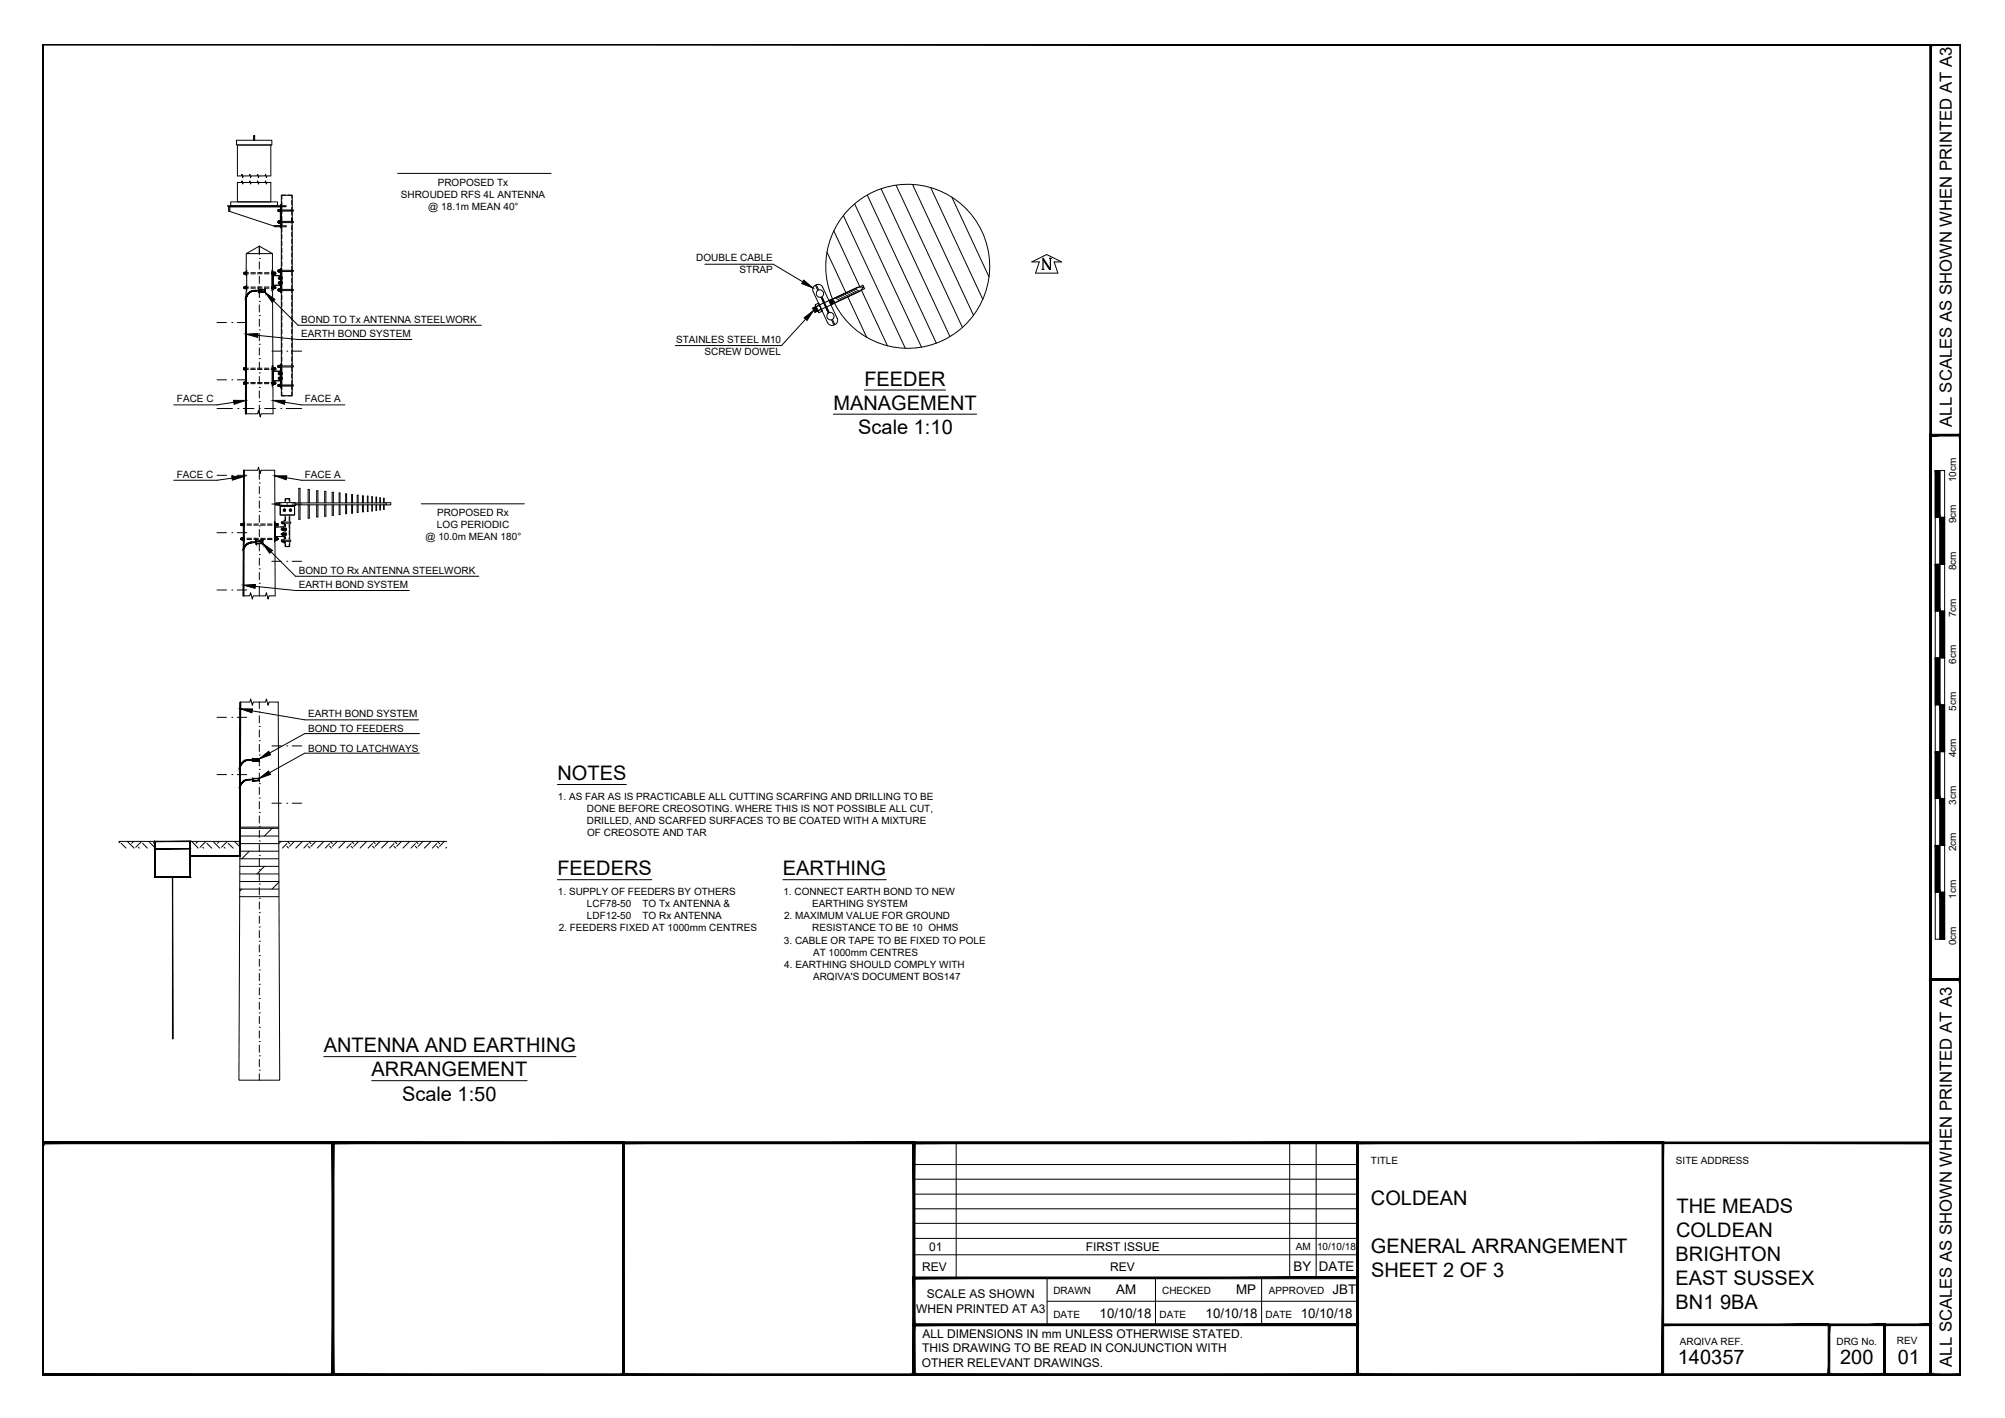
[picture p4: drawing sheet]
<svg xmlns="http://www.w3.org/2000/svg" width="420mm" height="297mm" viewBox="0 0 420 297" stroke-linecap="round" stroke-linejoin="round" font-family="sans-serif">
<g fill="none" stroke="#000" stroke-width=".21">
<path d="M49.6 29.4h7.4v1h-7.4zM49.7 38.2h.9l.1-.3 .2 .7 .1-.4h1.2l.2-.3 .1 .7 .1-.4h1.3l.1-.3 .2 .7 .1-.4h1.2l.2-.3 .1 .7 .1-.4h.9v4.1h-7.1zM49.7 30.4h7.1v6.5h-.9l-.1 .3-.1-.7-.2 .4h-1.2l-.1 .3-.2-.7-.1 .4h-1.3l-.1 .3-.1-.7-.2 .4h-1.2l-.1 .3-.2-.7-.1 .4h-.9zM53.2 28.5l.2-.1v1h-.3v-.9M83.3 36.3h32.2M184.6 39.6l14.5 30.9M187.8 38.8l13.9 29.8M191.2 38.7l12.8 27.4M195 39.3l11 23.4M47.8 43.1h11v.2h-11zM47.9 43.3h.3v1h-.3zM48.2 44.3l9.1 3h1.5"/>
<path d="M48.4 42.3h9.8v.8h-9.8zM51.1 57.1l.1 .3zM51.1 57.4h1M51.2 57.4v-.4h.4v.4M51.2 57.4v.1M51.2 57.2h.4M51.2 57v.1M51.2 57.1v.3M51.4 57.1h.1M51.4 57.1v.3l-.2 .1M51.4 57.4h.2M51.4 57.1v.3"/>
<path d="M51.4 57.3v.1M51.4 57.1v.3zM51.4 57v.1M51.6 59.8h.1v.9h-.1zM51.6 56.7h.1v1h-.1zM51.6 57.1v.3M51.6 57v.1M51.6 53.1l.1 7.9-.1 .1-.1 15.5h.1v4.4l-.1 .1v5.6h2.5l.2-.7 .3 1.4 .2-.7h2.5v-5.6l-.1-.1v-4.4h.1l-.1-15.5-.1-.1 .1-7.9M52.1 57.1h-1v.3M52.6 57.4h.9M52.6 57.1h.9M54 57.4h.9"/>
<path d="M54 57.1h.9M54.3 57.1h.1M54.3 54.1h.1M54.3 53.1v-1.5l2.8 1.5M54.3 54.9v1.5M54.3 57.9v1.5M55.4 57.4h1M55.4 57.1h1M56.9 57.1h.9v.3h-.9M57 57l.1 .5zM57.1 56.7h.2v4h-.2zM57.1 57.1h.2"/>
<path d="M57.1 53.1h-5.5l2.7-1.5v1.8M57.3 57.7h1.5v2.1h-1.5zM57.3 58.5v-.8h1.3v.8M57.3 57v.5zM57.3 59v.8h1.3v-.8M57.3 57h.4M57.3 57v.5M57.3 57.5h.4M57.3 57.4v-.3l.4 .1v.2M57.3 57v.1M57.5 57.3v.1M57.5 57.1h.1"/>
<path d="M57.5 57.4v.1M57.5 57.1v.3M57.5 57.1v.3zM57.6 47.3v.2h1.2M57.7 57v.5M57.7 57v.1M58.3 56.5v.1M58.3 56.9v.1M58.3 46.3l.4 .1v-.1M58.3 46.6v.1M58.3 43.9v.1M58.3 44.2v.1"/>
<path d="M58.3 56.6v.2M58.3 46.4v.2M58.3 44v.2M58.3 43.9v.4M58.3 46.3v.4M58.3 56.5v.5l.4-.1M58.3 56.5h.4M58.3 56.6h.4M58.3 56.9h.4M58.3 46.6h.4M58.3 44.2h.4M58.3 46.3h.4"/>
<path d="M58.3 46.7h.4M58.3 43.9h.4M58.3 44h.4M58.3 44.3h.4M58.4 58.4h-.1v-.3h.1v.3M58.4 59.1v.3M58.5 59h.1M58.5 58.1h.1M58.5 58.4h.1M58.5 58.1v.3M58.5 59v.5l.1-.2M58.5 58.1l.1-.1v.1"/>
<path d="M58.5 58.3v.2l.1-.2M58.5 56.5v.1M58.5 46.3h.1M58.5 43.9h.1M58.5 56.6v.4M58.5 43.9v.4M58.5 46.3v.4M58.5 56.6v.3M58.5 56.9v.1M58.5 46.7h.1M58.5 44.3h.1M58.5 46.3v.1"/>
<path d="M58.5 46.4v.3M58.5 46.6v.1M58.5 43.9v.1M58.5 44.2v.1M58.6 59.1v.2M58.6 58.1v.3M58.6 59.1h-.3v.3h.3M58.6 59v.1M58.6 59v.5zM58.6 58v.5zM58.6 59.1v.3M58.6 59.1h.5"/>
<path d="M58.6 59.4h.5M58.6 58.1h.4M58.6 59.1h.4M58.6 59.4h.4M58.6 58.4h.4M58.7 56.5v.4M58.7 46.3h.1M58.7 43.9h.1M58.7 56.5v.1M58.7 56.9v.1M58.7 46.6v.1M58.7 43.9v.1"/>
<path d="M58.7 44.2v.1M58.7 56.5l.1 .5zM58.7 46.3l.1 .5zM58.7 43.9l.1 .5zM58.7 43.9v.4M58.7 46.3v.4M58.7 44.3h.1M58.7 56.6v.2M58.7 46.4v.2M58.7 44v.2M58.8 56.2h.2v5.1h-.2zM58.8 42.9h.2v4.8h-.2z"/>
<path d="M58.8 43.3h-10.9v1M58.8 56.6h.2M58.8 56.9h.2M58.8 46.7h.2M58.8 46.4h.2M58.8 44.2h.2M58.8 44h.2M59 43.1h1v.2h-1zM59 47.3h1v.2h-1zM59 58.1h.1M59.1 42.2v.9M59.1 43.3v.7"/>
<path d="M59.1 44.2v.6M59.1 45.3v.9M59.1 46.7v.6M59.1 47.7v.9M59.1 49.1v1M59.1 50.5v1M59.1 52v.9M59.1 53.4v.9M59.1 54.8v1M59.1 56.2v.6M59.1 56.9v1.1M59.1 58.5v.5"/>
<path d="M59.1 59.5v1.1M59.1 59h-.1v.5l.1-.2M59.1 58.4h-.5M59.1 59v.1M59.1 58.1l-.1-.1v.5l.1-.2M59.1 59.1v.2M59.1 58.1v.3M59.1 59.1v.3M59.9 40.9h-.8v.9M60.3 40.9h.8v.6M61.1 42v.9M61.1 43.4v.6"/>
<path d="M61.1 44.2v.9M61.1 45.6v1.2M61.1 47.2v1M61.1 48.7v.9M61.1 50.1v.9M61.1 51.5v1M61.1 52.9v1M61.1 54.4v.9M61.1 55.8v1M61.1 56.9v.9M61.1 58.3v.9M61.1 59.7v.9"/>
<path d="M61.2 44v-3.1h-2.2v42h2.2v-2M61.2 44.2v12.6M61.2 56.9v3.7M61.4 56.6h-3.2v.3h3.2M61.4 46.4h-3.2v.2h3.2M61.4 44h-3.2v.2h3.2M61.4 56.6l.1 .1-.1 .2M61.4 46.4l.1 .1-.1 .1M61.4 44l.1 .1-.1 .1M147.7 55.4h14.3l6.2 3.6M170.9 59.8l.5 1a.81 .81 0 0 0-.3 1 .81 .81 0 0 0 1 .5M170.9 59.7a1.01 1.01 0 0 0-.5 1.4"/>
<path d="M173.3 52.8l4 8.5 1 .6M174.7 48.4l5.4 11.6M176.7 45.1l13 27.9M179.1 42.7l14 30M181.7 40.9l14.5 31M199.5 41.3l7.7 16.7M216.2 54.9l3.1-1.6 3.2 1.6h-1.6l.8 2.3h-4.7l.8-2.3zM45.5 67.6h2M45.5 79.6h2M48.6 67.6h.1M48.6 79.6h.1M49.7 67.6h2"/>
<path d="M49.7 79.6h2M51 77.1l.1 .3zM51 77.4h1.1M51.1 60.1l.1 .3zM51.1 77.1v.3l.4 .1M51.1 77h.4v.5M51.1 77.2h.4M51.1 77v.1M51.2 77v.5M51.2 60v.4M51.2 60.4v.1M51.2 60.4h.4"/>
<path d="M51.2 60h.4M51.2 60.1h.4M51.2 60h.1M51.2 60v.5M51.3 77v.1M51.3 77v.5v-.4M51.4 77v.1M51.4 77.4v.1M51.4 60h.1M51.4 60.4v.1M51.4 60v.4M51.4 60.1v.2"/>
<path d="M51.4 60.3v.2M51.4 60v.1M51.5 79.8h.1v1h-.1zM51.5 76.8h.1v1h-.1zM51.5 77v.5M51.6 60.1h.1M51.6 60.4h.1M51.6 60v.4M51.6 60.4l-.4 .1M51.6 60v.5M52.1 77.1h-1.1v.3M52.1 60.1h-1v.3h1"/>
<path d="M52.5 77.4h1M52.5 77.1h1M52.6 60.4h.9M52.6 60.1h.9M54 77.4h.9M54 77.1h.9M54 60.4h.9M54 60.1h.9M54 70.3l8.4 .8h23.9M54.3 78.1h.1M54.3 75.1h.1M54.3 72.1h.1"/>
<path d="M54.3 69.1h.1M54.3 66.1h.1M54.3 63.1h.1M54.3 60.1h.1M54.3 60.9v1.5M54.3 63.9v1.5M54.3 66.9v1.5M54.3 69.9v1.5M54.3 72.9v1.5M54.3 75.9v1.5M54.3 78.9v1.5M55.4 77.4h1"/>
<path d="M55.4 77.1h1M55.4 60.4h1M55.4 60.1h1M56.8 77.1h1v.3h-1M56.9 60.1h.9v.3h-.9M57 60l.1 .5zM57 73.6h2M57.1 76.8h.2v4h-.2zM57.1 77.1h.2M57.1 60.1h.2M57.1 60.4h.2M57.3 60v.5z"/>
<path d="M57.3 77h.1M57.3 60v.5M57.3 77v.5M57.3 77l.4 .1v.4M57.3 60.5h.4M57.3 60h.4M57.3 60.1h.4M57.3 77.2h.4M57.3 60v.1M57.3 77v.5h.4M57.3 60.1v.4M57.3 63l5.1 5.1h38.5"/>
<path d="M57.5 60h.1M57.5 77v.1M57.5 60.3v.2M57.5 60v.1M57.5 77.4h.1M57.5 60v.4M57.5 77.1v.3M57.5 60.4v.1M57.5 60.1v.2M57.5 60.3v.1M57.7 60v.5M57.7 60.1v.4"/>
<path d="M57.7 77v.5M57.7 60v.1M58.3 76.5v.5M58.3 60.5v.3M58.3 60.9v.1M58.3 60.9h.4M58.3 61h.4M58.3 60.6h.4M58.4 79.4l.1-.4 .1 .1v.3M58.4 78.1v.3M58.4 78.1h-.1v.3h.3M58.5 78.1h.1"/>
<path d="M58.5 78.1v.4l.1-.1M58.5 79v.5l.1-.2M58.5 78.1l.1-.1v.4M58.5 76.5v.1M58.5 60.5v.1M58.5 60.6v.3M58.5 76.6v.3M58.5 76.9v.1M58.5 76.9l-.2 .1M58.5 60.9v.1M58.5 76.5v.5M58.5 60.5v.4"/>
<path d="M58.6 79.1h-.3v.3h.3M58.6 79v.3M58.6 79v.5zM58.6 78v.5zM58.6 78.1v.3M58.6 78.5v-.7h-1.3h1.5v2h-1.5h1.3v-.8M58.6 79.4h.5M58.6 79.1h.5M58.6 78.1h.4M58.6 79.4h.4M58.6 78.4h.4M58.6 79.1h.4"/>
<path d="M58.7 60.5l-.4 .1v.4M58.7 76.5v.1M58.7 60.5v.1M58.7 76.5v.5M58.7 60.5v.3M58.7 60.9v.1M58.7 76.9l-.2 .1M58.7 76.5l.1 .5v-.5h-.5M58.7 60.5l.1 .5zM58.7 60.6v.4M58.7 76.6v.3M58.8 76.3h.2v5h-.2z"/>
<path d="M58.8 76.9h.2M58.8 60.9h.2M59 78h.1v.5h-.1zM59 78.1h.1M59.1 60.9v.5M59.1 61.8v1M59.1 63.3v.9M59.1 64.7v1M59.1 66.1v1M59.1 67.6v.9M59.1 69v.9M59.1 70.4v1"/>
<path d="M59.1 71.8v1M59.1 73.3v.9M59.1 74.7v1M59.1 76.1v.5M59.1 76.9v1.1M59.1 78.5v.5M59.1 79.5v1.1M59.1 78.4h-.5M59.1 79v.3M59.1 79.3l-.1 .2v-.5h.1v.4M59.1 78.1v.3M60.1 73.6h.1"/>
<path d="M61.1 60.9v.5M61.1 61.8v1M61.1 63.3v.9M61.1 64.7v1M61.1 66.1v1M61.1 67.6v.9M61.1 69v.9M61.1 70.4v1M61.1 71.8v1M61.1 73.3v.9M61.1 74.7v1M61.1 76.1v.5"/>
<path d="M61.1 76.9v.9M61.1 78.3v.9M61.1 79.7v.9M61.2 73.6h2M61.2 60.9v15.7M61.2 76.9v3.7M61.4 60.6h-3.2v.3h3.2M61.4 76.6h-3.2v.3h3.2M61.4 76.6l.1 .1-.1 .2M61.4 60.6l.1 .1-.1 .2M168.8 66.8l-5 5.6h-22.3M170.3 64.5l.5 .9"/>
<path d="M170.4 64.5l.5 .9M170.4 61.1l1.7 3.7M170.5 64.5l.5 .8M170.6 64.4l.5 .9M170.7 64.4l.5 .8M170.8 64.3l.5 .9M170.8 64.3l.6 .9M170.9 63.8l.6-.3 .1 .1 .6 1.6-.6 .3-.1-.1zM170.9 63.8l.2 .4M170.9 64.2l.6 .9M171.1 64.2l.4 .9M171.5 65.1l.6-.3 .2 .4"/>
<path d="M171.5 65.1l.2 .4M171.5 63.5l.2 .4M171.6 60.7l-.5-1a1.01 1.01 0 0 1 1.3 .4l1.7 3.8M171.6 60.7a.81 .81 0 0 1 .9 .5 .81 .81 0 0 1-.2 1M171.6 64l-.5 .2M171.7 63.9l.4 .9M171.7 63.9l.2 .4M172 62.3l1 2.1M172.1 64.8l1.3 2.8M172.2 62.2l.6 1.2-.2 .1-.6-1.2M172.2 62.2l1 2.1M172.5 63.5l-2.2 1 .4 .9 1.4-.6"/>
<path d="M172.7 63.4l.5 .9M172.8 63.9l.3 .4M172.9 64.4l-.8 .4M172.9 63.3l6.8-3.1 1.3-.1-.9 1-6 2.8M173 64.4l.6 1.2M173.2 64.3l.6 1.2a.81 .81 0 0 1 .9 .4 .81 .81 0 0 1-.2 1M173.2 64.3l-.2 .1M173.6 65.5a.81 .81 0 0 0-.2 1 .81 .81 0 0 0 .9 .5M173.7 62.9l.6 .9M173.8 62.9l.6 .9M173.9 63.4l.3 .4M173.9 62.8l.5 .9"/>
<path d="M174 62.8l.5 .9M174.1 62.8l.5 .8M174.1 63.9l1.3 2.8M174.1 63.9l-.8 .3M174.2 62.7l.5 .9M174.3 67l.5 1.1a1.01 1.01 0 0 1-1.4-.5M174.3 62.7l.5 .8M174.4 62.6a17.2 17.2 0 0 0 25 7.8 17.2 17.2 0 0 0 3.7-25.9 17.2 17.2 0 0 0-26.2 .4 17.2 17.2 0 0 0-2.4 17.7l.5 .9M174.4 66.9l.5 1.1M174.5 62.7l6.3-2.9 .4 .7-6.4 2.9M175 62.4l1 .6M175.4 62.1l1.1 .7"/>
<path d="M175.4 66.7a1.01 1.01 0 0 1-.4 1.3M175.9 61.9l1 .6M176.3 61.7l1.1 .6M176.8 61.5l1 .6M177.7 62.2l3.9 8.5M177.7 61.1l1.1 .6M178.2 60.9l1 .6M178.6 60.7l1 .6M179.1 60.5l1 .6M180.6 60.9l5.4 11.6M45.5 85.6h3.2M45.5 99.6h2"/>
<path d="M48.6 99.6h.1M49 84.3l-3.5 .5h-9.1M49.7 99.6h2M49.9 85.6h.1M51 85.6h2.2M51 80.1l.1 .3zM51 80.4h1.1M51.1 98.5h2.9l.2-.6 .3 1.3 .2-.7h2.9l.1 26.3h-1.3l-.2 .7-.4-1.3-.2 .6h-2.5l-.2 .7-.4-1.3-.2 .6h-1.3zM51.1 80.1v.4M51.1 80.5h.1M51.1 80.5h.4M51.1 80h.2"/>
<path d="M51.1 80v.1M51.2 80v.5M51.3 80v.1M51.3 80v.5M51.3 80.1h.2M51.3 80.1v.4M51.3 80.5h.1M51.4 80.3v.2M51.4 80v.1M51.5 80.1h.1M51.5 80.4h.1M51.5 80.1v.4"/>
<path d="M51.5 80v.5M52.1 80.1h-1.1v.3M52.5 80.4h1M52.5 80.1h1M54 80.4h.9M54 80.1h.9M54.3 84.1h.1M54.3 81.1h.1M54.3 85.6h.1M54.3 81.9v1.5M54.3 84.9v1.8M54.3 98.5v1.9"/>
<path d="M55.4 80.4h1M55.4 80.1h1M55.5 85.6h2.2M56.8 80.1h1v.3h-1M57.1 80.1h.2M57.1 80.4h.2M57.3 80v.5zM57.3 80v.5M57.3 80.1h.4M57.3 80.5h.4M57.3 80h.4M57.3 80v.1"/>
<path d="M57.3 80.1v.4M57.5 80v.1M57.5 80.3v.2M57.5 80.1h.1M57.5 80.1v.4M57.5 80.5h.1M57.5 80.1v.3M57.7 80v.5M57.7 80.1v.4M57.7 80v.1M58.3 80.9v.1M58.3 80.5v.1"/>
<path d="M58.3 80.6v.3M58.3 80.5v.5M58.3 81h.4M58.3 80.9h.4M58.3 80.5h.4M58.3 80.6h.4M58.5 80.5v.4M58.5 80.9v.1M58.5 80.5v.4zM58.5 80.5v.1M58.7 80.5v.4M58.7 80.9v.1"/>
<path d="M58.7 80.5v.1M58.7 80.5l.1 .5zM58.7 80.6v.3M58.8 80.6h.2M58.8 80.9h.2M58.9 85.6h.1M59.1 80.9v.8M59.1 82.1v.8h.8M59.7 84.3l3.5 .5h9.1M60 85.6h3.2M61.1 80.9v.8M61.1 82.1v.8h-.8"/>
<path d="M61.4 80.6h-3.2v.3h3.2M61.4 80.6l.1 .1-.1 .2M174.6 86.8h30.1M181.1 81.7h17M405.5 98.6h2v98.1h-2zM406.5 98.6v98.1M45.5 111.6h2M48.6 111.6h.1M48.6 100.2l-3.1 .4h-9.1M49.7 111.6h2M50.4 109.8v.2h.9M50.4 112.8v.2h.9"/>
<path d="M50.4 109.8h.2v.2h-.2zM50.4 112.8h.2v.2h-.2zM50.4 109.8h.9M50.4 112.8h.9M50.4 109.8v.2M50.4 112.8v.2M50.6 110.1h.4M50.6 112.7l.1 .4M50.7 110h.4M50.7 109.7h.1M50.7 113h.3M50.7 112.8h.3"/>
<path d="M50.7 112.7h.3M50.7 113.1h.3M50.7 109.7l-.1 .4M50.7 112.7h-.1M50.7 109.7v.4M50.7 112.6v.4M50.7 113v.1M50.8 109.7h.1M50.8 109.7v.4M50.8 112.6v.5v-.4M50.8 109.7h.2v.4M50.8 112.7h.1"/>
<path d="M50.9 109.7l-.1 .4M50.9 112.6l-.1 .5v-.4M51 112.7h.1M51 109.7v.4M51 112.6v.4M51 113v.1M51 109.4h.1v1h-.1zM51 112.4h.1v1h-.1zM51 112.7v.4M51 113h.1M51 113.1h.1M51.8 110h.9"/>
<path d="M51.8 109.8h.9M51.8 112.8h.9M51.8 113h.9M53.2 110h1M53.2 109.8h1M53.2 113h1M53.2 112.8h1M54.3 119.2h.1M54.3 116.2h.1M54.3 113.2h.1M54.3 110.2h.1M54.3 107.2h.1"/>
<path d="M54.3 104.2h.1M54.3 101.2h.1M54.3 101.9v1.5M54.3 104.9v1.5M54.3 107.9v1.5M54.3 110.9v1.5M54.3 113.9v1.5M54.3 116.9v1.5M54.3 119.9v1.5M54.6 110h1M54.6 109.8h1M54.6 113h1"/>
<path d="M54.6 112.8h1M56.1 110h.9M56.1 109.8h.9M56.1 113h.9M56.1 112.8h.9M56.8 115.6l5.1 5.1h38.4M57 105.6h2M57 117.6h2M57.5 109.8h.8v.2h-.8M57.5 112.8h.8v.2h-.8M57.5 109.4h.2v4h-.2zM57.5 110h.2"/>
<path d="M57.5 109.7h.2M57.5 112.8h.2M57.5 113h.2M57.7 109.6l.1 .5zM57.7 112.6l.1 .5zM57.7 110.4h1.8M57.7 112.4h1.8M57.8 112.7v.4M57.8 110.1h.4M57.8 110h.4M57.8 109.8h.4M57.8 109.7v.4"/>
<path d="M57.8 109.7h.4M57.8 113h.4M57.8 112.8h.4M57.8 112.7h.4M57.8 112.7h.1M57.8 113.1h.4M57.8 109.7v.1M57.8 112.6v.4M57.8 113v.1M57.8 109.8v.3M58 112.7h.1M58 110v.1"/>
<path d="M58 112.6v.2M58 113v.1M58 109.7v.4M58 109.7v.1M58 112.7v.4M58 110.1h.1M58 112.6v.5M58 105.3h.3v.5h-.3zM58 105.4h-.3v.3h.3M58.2 109.7v.4M58.2 112.7h.1M58.2 109.8h.1v.2h-.1z"/>
<path d="M58.2 112.8h.1v.2h-.1zM58.2 112.7v.4M58.2 109.8v.3M58.2 109.7v.1M58.2 112.6v.4M58.2 113v.1M58.3 105.8h.3M58.3 105.4h.3M58.6 105.3h3.3v.6h-3.3zM58.7 105.9h3v2h-3zM58.7 106.1h3v1.8h-3zM58.8 110.4h.6v.7v-.7"/>
<path d="M59 110.8h.2M59 111h.2M59 112h.3M59 111.8h.3M59 109.4h1.8l.1 .1-.1 .1h-1.8zM59 110.8v.2M59 111.8v.2M59.1 109.3v.3M59.1 109.6v.1M59.1 113.1v.3M59.1 113.4v.1M59.1 109.3v.4"/>
<path d="M59.1 113.1v.4h.4M59.1 113.1h.4v.4M59.1 109.6h.4M59.1 109.3h.4M59.1 113.4h.4M59.2 110.8h-.2v.2h.2M59.2 111.8h-.2v.2h.2M59.2 110.7v.4M59.2 111.7v.4M59.2 111h.1M59.2 110.8h.1M59.2 110.8v.2"/>
<path d="M59.2 111.8v.2M59.2 110.8v-.1l.2 .1M59.2 111l.2 .1v-.1M59.2 111.8v-.2l.2 .1v.3M59.2 112v.1l.2-.1M59.2 105.9h.1M59.3 109.3h.1M59.3 113.1h.1M59.3 113.1v.4M59.3 109.3v.4M59.3 109.7h.1M59.3 113.5h.1"/>
<path d="M59.3 109.3v.1M59.3 109.6v.1M59.3 113.1v.1M59.3 113.4v.1M59.4 110.8v.2M59.4 110.7v.4zM59.4 111.7v.4zM59.4 110.7v.4M59.4 111.7v.4M59.4 111.8v.1M59.4 110.9l.3 .1M59.4 110.6v.5z"/>
<path d="M59.4 110.7l.5 .1M59.4 111.6v.8M59.4 111.7l.3 .1M59.4 112h.3M59.4 110.8h.3M59.4 112h.5M59.4 111.8h.5M59.5 106.7l.3 .2-.1 .2h-.2l-.1-.2zM59.5 109.3v.4M59.5 113.1v.4M59.5 109.2v.5zM59.5 113v.5z"/>
<path d="M59.5 109.7h-.4M59.5 109h.2v4.8h-.2zM59.5 109.3h.2M59.5 109.6h.2M59.5 113.4h.2M59.7 106.9l-.2-.1 .1 .2M59.7 104.5h1v10h-1zM59.7 110.6l.1 .5zM59.7 111.7l.1 .4zM59.8 111.7h.2l-.1 .4h-.1zM59.8 114v.5h.8v-.5M59.8 105v-.5h.8v.5"/>
<path d="M59.8 105.4v1M59.8 106.9v.9M59.8 108.3v.9M59.8 109.7v1M59.8 111.1v1M59.8 112.6v.9M59.9 111h-.5M59.9 110.8l-.1-.1v.4l.1-.1M59.9 110.8v.2M60 110.7v.4M60 111.7v.4M60 100.1l3.2 .5h9.1"/>
<path d="M60.1 105.6h.1M60.1 117.6h.1M60.6 105.4v1M60.6 106.9v.9M60.6 108.3v.9M60.6 109.7v1M60.6 111.1v1M60.6 112.6v.9M60.7 106.7h.3l.1 .2-.1 .2h-.3l-.1-.2zM60.8 106.9l.1-.1v.2M60.8 113.4l.1-.1-.1-.1h-1.8v.2h1.8M61.2 105.6h2"/>
<path d="M61.2 117.6h2M61.9 105.3h19M61.9 105.7h19M62.6 105.3v-3h.3v3M62.6 105.7v3.1h.3v-3.1M64.6 105.3v-2.8h.2v2.8M64.6 105.7v2.8h.2v-2.8M66.4 105.3v-2.5h.2v2.5M66.4 105.7v2.6h.2v-2.6M68 105.3v-2.4h.3v2.4M68 105.7v2.4h.3v-2.4M69.6 105.3v-2.2h.3v2.2"/>
<path d="M69.6 105.7v2.3h.3v-2.3M71.1 105.3v-2h.2v2M71.1 105.7v2.1h.2v-2.1M72.4 105.3v-1.8h.2v1.8M72.4 105.7v1.9h.2v-1.9M73.7 105.3v-1.7h.2v1.7M73.7 105.7v1.8h.2v-1.8M74.9 105.3v-1.6h.1v1.6M74.9 105.7v1.6h.1v-1.6M76 105.3v-1.4h.1v1.4M76 105.7v1.5h.1v-1.5M77 105.3v-1.4h.1v1.4"/>
<path d="M77 105.7v1.4h.1v-1.4M77.9 105.3v-1.3h.1v1.3M77.9 105.7v1.3h.1v-1.3M78.8 105.3v-1.2h.1v1.2M78.8 105.7v1.2h.1v-1.2M79.6 105.3v-1h.1v1M79.6 105.7v1.1h.1v-1.1M80.4 105.3v-.9h.1v.9M80.4 105.7v1h.1v-1M80.9 105.3h1v.5h-1zM88.3 105.5h21.6M405.5 118.2h2"/>
<path d="M405.5 108.4h2M45.5 123.6h2M48.6 123.6h.1M49.7 123.6h2M53.5 122.8l8.4 .9h23.9M54.3 122.2h.1M54.3 122.9v1.9M405.5 137.8h2M405.5 128h2M45.5 150.3h2M48.6 150.3h.1M49.7 150.3h2"/>
<path d="M50.4 147.1h2l.1-.7 .4 1.3 .2-.6h2.6l.1-.7 .4 1.3 .2-.6h1.9l.3 79.2h-8.5zM52.9 148.9l11 1.9h23.8M54.3 158.2h.1M54.3 155.2h.1M54.3 152.2h.1M54.3 149.2h.1M54.3 147.1v1.3M54.3 149.9v1.5M54.3 152.9v1.5M54.3 155.9v1.5M54.3 158.9v1.5M57 156.3h2"/>
<path d="M60.1 156.3h.1M61.2 156.3h2M87.9 157.8h-24.1l-7.3 4.1M87.9 153.7h-24l-7.4 4M405.5 157.5h2M405.5 147.7h2M24.9 176.3h25.4M25.2 176.3l-.3 .3M25.4 176.6l1 1.1M26.7 176.3l1.4 1.4M28 176.3l-.4 .3M29 177.5l.2 .2"/>
<path d="M29.7 176.3l-1.2 1.2M29.9 176.6l1 1.1M31.2 176.3l1.3 1.3M32.5 176.3l-.4 .3M40.2 176.3l1.4 1.4M41.5 176.3l-.4 .3M42.5 177.5l.2 .2M43.1 176.3l-1.2 1.2M43.3 176.6l1.1 1.1M44.6 176.3l1.4 1.4M45.5 162.3h2M46 176.3l-.4 .3"/>
<path d="M47 177.5l.2 .2M47.6 176.3l-1.2 1.2M47.8 176.6l1.1 1.1M48.6 162.3h.1M49.1 176.3l1.2 1.1M49.7 162.3h2M50.3 178.3h8.1M50.3 179.9h8.1M50.3 175.1h8M50.3 176.7h8M50.3 176.4l-.2 .2M50.3 173.5h8"/>
<path d="M50.3 173.3h8.1M52.2 178.3l-1.5 1.6M54.3 179.2h.1M54.3 176.2h.1M54.3 173.2h.1M54.3 170.2h.1M54.3 167.2h.1M54.3 164.2h.1M54.3 161.2h.1M54.3 161.9v1.5M54.3 164.9v1.5M54.3 167.9v1.5"/>
<path d="M54.3 170.9v1.5M54.3 173.9v1.5M54.3 176.9v1.5M54.3 179.9v1.5M57 168.3h2M57 173.5l-1.6 1.6M58.4 176.3h35.2M58.9 176.3l-.5 .4M60.1 168.3h.1M60.1 177.3l.4 .4M60.1 176.7l-.9 1M60.2 176.3l.5 .4"/>
<path d="M61.2 168.3h2M61.7 176.3l-1 1M63.4 176.3l-1.4 1.4M64.6 177.3l.4 .4M64.6 176.7l-.9 1M64.7 176.3l.5 .4M66.2 176.3l-1 1M67.9 176.3l-1.4 1.4M69.1 177.3l.4 .4M69.1 176.7l-.9 1M69.2 176.3l.4 .4M70.7 176.3l-1.1 1"/>
<path d="M72.4 176.3l-1.4 1.4M73.6 177.3l.3 .4M73.6 176.7l-.9 1M73.7 176.3l.4 .4M75.2 176.3l-1.1 1M76.8 176.3l-1.3 1.4M78.1 177.3l.3 .4M78.1 176.7l-1 1M78.2 176.3l.4 .4M79.7 176.3l-1.1 1M81.4 176.3l-1.4 1.4M82.6 177.3l.3 .4"/>
<path d="M82.6 176.7l-1 1M82.7 176.3l.4 .4M84.1 176.3l-1 1M85.8 176.3l-1.4 1.4M87 177.3l.4 .4M87 176.7l-.9 1M87.2 176.3l.4 .4M88.6 176.3l-1 1M90.3 176.3l-1.4 1.4M91.5 177.3l.4 .4M91.5 176.7l-.9 1M91.6 176.3l.5 .4"/>
<path d="M93.1 176.3l-1 1M93.6 177.5l-.2 .2M116.8 164.3h14.5M405.5 177.1h2M405.5 167.3h2M50.2 186.2h8.2M50.2 187.8h8.2M50.2 183.1h8.2M50.2 184.7h8.2M50.3 181.5h8.1M50.7 186.2l-.5 .5M54.3 197.2h.1"/>
<path d="M54.3 194.2h.1M54.3 191.2h.1M54.3 188.2h.1M54.3 185.2h.1M54.3 182.2h.1M54.3 182.9v1.5M54.3 185.9v1.5M54.3 188.9v1.5M54.3 191.9v1.5M54.3 194.9v1.5M54.3 197.9v1.5M55.4 181.5l-1.6 1.6"/>
<path d="M58.4 184.8l-1.4 1.4M116.8 184.3h19.8M164 184.3h21.7M405.5 186.9h2M54.3 218.2h.1M54.3 215.2h.1M54.3 212.2h.1M54.3 209.2h.1M54.3 206.2h.1M54.3 203.2h.1M54.3 200.2h.1M54.3 200.9v1.5"/>
<path d="M54.3 203.9v1.5M54.3 206.9v1.5M54.3 209.9v1.5M54.3 212.9v1.5M54.3 215.9v1.5M54.3 218.9v1.5M54.3 224.2h.1M54.3 221.2h.1M54.3 221.9v1.5M54.3 224.9v1.4M67.8 221.3h52.9M77.9 226.4h32.6"/>
<path d="M200.4 239.4v28.3M270.3 239.4v28.3M275.8 239.4v28.3M191.5 250.1h93M191.5 247h93M191.5 243.9h93M191.5 256.3h93M191.5 253.2h93M191.5 259.4h93M191.5 262.8h93M219.4 267.7v9.8M219.4 272.6h65.1"/>
<path d="M242.1 267.7v9.8M264.4 267.7v9.8"/>
<circle cx="59.6" cy="106.9" r=".2"/>
<circle cx="59.6" cy="106.9" r=".24"/>
<circle cx="59.6" cy="106.9" r=".12"/>
<circle cx="60.9" cy="106.9" r=".2"/>
<circle cx="60.9" cy="106.9" r=".24"/>
<circle cx="60.9" cy="106.9" r=".12"/>
</g>
<g fill="#000" stroke="#000" stroke-width=".21">
<path d="M168.4 58.7l2 1.6-2.4-.9zM51.5 70l2.6-.1-.1 .8zM55.6 61.3l2 1.4-.6 .6zM168.5 66.6l2-1.6-1.4 2.1zM48.6 99.8h2.5l-2.4 .8zM48.9 83.9h2.6l-2.4 .8zM57.2 83.9h2.5l-.1 .8zM55 113.8l2.1 1.5-.6 .6zM57.6 99.7h2.5l-.1 .8zM51 122.6l2.5-.2v.9zM50.4 148.5h2.5l-.1 .8zM54.3 159l2-1.6 .4 .7z"/>
<path d="M54.3 163.1l2-1.6 .4 .7z"/>
<path d="M8.9 9.3l.2 .1h401.6zM8.9 9.3h402l-.2 .1z"/>
<path d="M404.4 9.3l.3 .1zM404.4 9.3l.3 .1-.3 278.6zM404.7 9.4l-.3 278.6 .3-.1zM404.4 288l.3-.1z"/>
<path d="M404.6 9.3l.1 .1h6zM404.6 9.3h6.3l-.2 .1z"/>
<path d="M410.7 9.4v278.5l.2-278.6zM410.9 9.3v278.7l-.2-.1z"/>
<path d="M410.7 9.4v278.5l.2-278.6zM410.9 9.3v278.7l-.2-.1z"/>
<path d="M53.1 60.9l.4-.1v.1zM53.1 60.9h.4zM52.8 61l.3-.1v.1zM52.8 61v.1l.3-.1zM52.4 61.1l.4-.1v.1zM52.4 61.1h.4zM52.1 61.3l.4-.1zM52.1 61.3l.1 .1 .3-.2zM52.1 61.3l.1 .1-.4 .2zM51.8 61.6l.2 .1 .2-.3zM51.8 61.6l.2 .1-.3 .3zM51.7 62h.1l.2-.3zM51.7 62h.1l-.3 .3zM51.8 62l-.3 .3h.1z"/>
<path d="M54.2 60.6l.1 .1 1.3-.1zM54.3 60.7l1.3-.1-.1 .1zM55.6 60.6l-.1 .1 .1 .5zM55.5 60.7l.1 .5zM54.2 61.2h1.4l-.1-.1zM54.3 61.1h1.2l-1.3 .1zM54.2 60.6v.6l.1-.1zM54.2 60.6l.1 .5z"/>
<path d="M53.5 60.9h.7v-.1zM53.5 60.8h.7l-.7 .1z"/>
<path d="M51.5 62.3l-.1 24.4h.1zM51.5 62.3h.1l-.1 24.4z"/>
<path d="M404.4 91l.3 .3 6.2-.3zM404.7 91.3l6.2-.3-.2 .3zM410.9 91l-.2 .3z"/>
<path d="M404.4 91l.3 114v-113.7zM404.4 91l.3 114-.3 .3z"/>
<path d="M405.5 98.6l1 9.8v-9.8zM405.5 98.6l1 9.8h-1z"/>
<path d="M410.9 91.1l-.2 .2 .2 113.9zM410.7 91.3l.2 113.9-.2-.2zM410.7 205l.2 .3zM404.7 205h6l.2 .3zM404.7 205l-.3 .3h6.5z"/>
<path d="M52.6 113.6l.4-.1v.2zM52.6 113.6v.1h.4zM52.2 113.7l.4-.1v.1zM52.2 113.7h.4zM51.9 113.9l.3-.2 .1 .1zM51.9 113.9l.1 .1 .3-.2zM51.6 114.1l.3-.2 .1 .1zM51.6 114.1l.1 .1 .3-.2zM51.6 114.1l.1 .1-.4 .2zM51.3 114.4h.1l.3-.2zM51.3 114.4h.1l-.3 .3zM51.1 114.7h.1l.2-.3zM51.1 114.7h.1l-.2 .3zM51.2 114.7l-.2 .3 .1 .1z"/>
<path d="M53.7 113.3l.1 .1 1.3-.1zM53.8 113.4l1.3-.1zM55.1 113.3l-.1 .1 .1 .5zM55 113.4l.1 .5zM53.7 113.9h1.4l-.1-.1zM53.8 113.8h1.2l-1.3 .1zM53.7 113.3v.6l.1-.1zM53.7 113.3l.1 .5z"/>
<path d="M53 113.7h.7v-.2zM53 113.5h.7l-.7 .2z"/>
<path d="M405.5 118.2l1 9.8v-9.8zM405.5 118.2l1 9.8h-1z"/>
<path d="M406.5 108.4l1 9.8v-9.8zM406.5 108.4l1 9.8h-1z"/>
<path d="M51 98.5l-.1 26.3h.2zM51 98.5h.2l-.1 26.3z"/>
<path d="M405.5 137.8l1 9.8v-9.8zM405.5 137.8l1 9.8h-1z"/>
<path d="M406.5 128l1 9.8v-9.8zM406.5 128l1 9.8h-1z"/>
<path d="M51.9 159.2l.4-.1zM51.9 159.2h.4zM51.5 159.3h.4zM51.5 159.3h.4zM51.2 159.4l.3-.1zM51.2 159.4l.3-.1zM50.9 159.7l.3-.2zM50.9 159.7l.3-.2zM50.9 159.7l-.3 .3zM50.6 160l.4-.3zM50.6 160l-.2 .3zM50.7 160l-.3 .3zM50.4 160.3l-.1 .3zM50.5 160.3l-.2 .3z"/>
<path d="M53 158.9h1.4zM53.1 159l1.3-.1zM54.4 158.9v.5zM54.3 159l.1 .4zM53 159.4h1.4zM53 159.4h1.3zM53 158.9v.5zM53 158.9l.1 .5z"/>
<path d="M52.3 159.2l.7-.1zM52.3 159.1h.7z"/>
<path d="M405.5 157.5l1 9.8v-9.8zM405.5 157.5l1 9.8h-1z"/>
<path d="M406.5 147.6l1 9.9v-9.9zM406.5 147.6l1 9.9h-1z"/>
<path d="M32.4 176.2h7.5zM32.5 176.3l7.4-.1zM39.9 176.2v7.5zM39.8 176.3l.1 7.4zM32.4 183.7h7.5zM32.4 183.7l7.4-.1zM32.4 176.2v7.5zM32.4 176.2l.1 7.4z"/>
<path d="M32.4 177.8h7.5zM32.5 177.8h7.4zM39.9 177.8v5.9zM39.8 177.8l.1 5.9zM32.4 183.7h7.5zM32.4 183.7l7.4-.1zM32.4 177.8v5.9zM32.4 177.8l.1 5.8z"/>
<path d="M39.9 179.2v.2l10.3-.2zM39.9 179.4l10.3-.2 .1 .2zM50.3 147.1l-.1 32.1 .1 .2zM50.3 147.1h.1l-.1 32.3z"/>
<path d="M51.9 163.3h.3zM51.9 163.3h.3zM51.5 163.4h.4zM51.5 163.4h.4zM51.2 163.6l.3-.2zM51.2 163.6l.3-.1zM50.9 163.8l.3-.2zM50.9 163.8l.3-.2zM50.9 163.8l-.3 .3zM50.6 164.1l.3-.2zM50.6 164.1l-.2 .3zM50.7 164.1l-.3 .3zM50.4 164.4l-.1 .3zM50.5 164.4l-.2 .3z"/>
<path d="M52.9 163h1.4zM53 163.1l1.3-.1zM54.3 163v.6zM54.3 163.1v.5zM52.9 163.6h1.4zM52.9 163.6l1.4-.1zM52.9 163v.6zM52.9 163l.1 .5z"/>
<path d="M52.2 163.3h.8zM52.2 163.3h.8z"/>
<path d="M405.5 177.1l1 9.8v-9.8zM405.5 177.1l1 9.8h-1z"/>
<path d="M406.5 167.3l1 9.8v-9.8zM406.5 167.3l1 9.8h-1z"/>
<path d="M36.1 183.7l.1 33.9zM36.1 183.7l.1 33.9z"/>
<path d="M406.5 186.9l1 9.8v-9.8zM406.5 186.9l1 9.8h-1z"/>
<path d="M404.4 205l.3 .3 6.2-.3zM404.7 205.3l6.2-.3-.2 .3zM410.9 205l-.2 .3z"/>
<path d="M410.9 205.1l-.2 .2 .2 82.7zM410.7 205.3l.2 82.7-.2-.1zM410.7 287.9l.2 .1z"/>
<path d="M8.9 239.2l.2 .4zM8.9 239.2l395.5 .4h-395.3zM8.9 239.2l395.5 .4 .3-.4z"/>
<path d="M9.1 239.6h60.5l.3-.4zM8.9 239.2h61l-60.8 .4zM8.9 239.2l.2 .4z"/>
<path d="M69.9 239.6h60.6l.3-.4zM69.6 239.2h61.2l-60.9 .4zM69.6 239.2l.3 48.7v-48.3zM69.6 239.2l.3 48.7-.3 .1zM69.6 288l.3-.1z"/>
<path d="M130.8 239.6h60.5l.4-.4zM130.5 239.2h61.2l-60.9 .4zM130.5 239.2l.3 48.7v-48.3zM130.5 239.2l.3 48.7-.3 .1zM130.5 288l.3-.1z"/>
<path d="M191.7 239.6h92.6l.4-.4zM191.3 239.2h93.4l-93 .4zM191.3 239.2l.4 48.7v-48.3zM191.3 239.2l.4 48.7-.4 .1zM191.3 288l.4-.1z"/>
<path d="M284.7 239.6h63.6l.3-.4zM284.3 239.2h64.3l-63.9 .4zM284.3 239.2l.4 48.7v-48.3zM284.3 239.2l.4 48.7-.4 .1zM284.3 288l.4-.1z"/>
<path d="M404.7 239.2l-.3 .4 .3 48.4zM404.4 239.6l.3 48.4-.3-.1zM404.4 287.9l.3 .1z"/>
<path d="M191.3 277.3l.4 .4 93-.4zM191.7 277.7l93-.4-.4 .4zM284.7 277.3l-.4 .4 .4 10.3zM284.3 277.7l.4 10.3-.4-.1zM284.3 287.9l.4 .1z"/>
<path d="M191.3 277.7h93.4l-.4-.4zM191.3 277.7l.4-.4h92.6zM191.3 267.5v10.2l.4-.4zM191.3 267.5l.4 .4v9.4zM191.3 267.5l.4 .4 93-.4zM191.7 267.9l93-.4-.4 .4zM284.7 267.5l-.4 .4 .4 9.8zM284.3 267.9l.4 9.8-.4-.4z"/>
<path d="M383.1 277.3l.3 .4 11.7-.4zM383.4 277.7l11.7-.4-.4 .4zM394.7 277.7l.4 10.3v-10.7zM394.7 277.7l.4 10.3-.4-.1zM394.7 287.9l.4 .1z"/>
<path d="M348.5 277.7h34.8v-.4zM348.5 277.3h34.8l-34.8 .4z"/>
<path d="M394.7 277.3l.4 .4 9.6-.4zM395.1 277.7l9.6-.4-.3 .4zM404.7 277.3l-.3 .4 .3 10.3zM404.4 277.7l.3 10.3-.3-.1zM404.4 287.9l.3 .1z"/>
<path d="M9.1 9.4l-.2 278.6 .2-.1zM8.9 9.3l.2 .1-.2 278.6z"/>
<path d="M9.1 239.6l-.2 48.4 .2-.1zM8.9 239.4l.2 .2-.2 48.4z"/>
<path d="M9.1 287.9l60.7 .1-.2-.1zM9.1 287.9l60.7 .1h-60.9z"/>
<path d="M69.6 287.9l.3 .1zM69.9 239.2v48.8l-.3-.1zM69.9 239.2l-.3 .4v48.3z"/>
<path d="M69.9 287.9l60.7 .1-.1-.1zM69.9 287.9l60.7 .1h-60.8z"/>
<path d="M130.5 287.9l.3 .1zM130.8 239.2v48.8l-.3-.1zM130.8 239.2l-.3 .4v48.3z"/>
<path d="M130.8 287.9l60.7 .1-.2-.1zM130.8 287.9l60.7 .1h-60.9z"/>
<path d="M191.3 287.9l.4 .1zM191.7 239.2v48.8l-.4-.1zM191.3 239.6v48.3l.4-48.7z"/>
<path d="M191.7 287.9l92.8 .1-.2-.1zM191.7 287.9l92.8 .1h-93z"/>
<path d="M284.3 287.9l.4 .1zM284.7 239.2v48.8l-.4-.1zM284.7 239.2l-.4 .4v48.3z"/>
<path d="M191.5 288h93l-.2-.1zM191.5 288l.2-.1h92.6zM191.3 288l.4-.1zM191.7 277.7v10.2l-.4 .1zM191.3 277.3v10.7l.4-10.3z"/>
<path d="M284.7 287.9l63.8 .1-.2-.1zM284.7 287.9l63.8 .1h-64z"/>
<path d="M348.3 287.9l.3 .1zM348.6 239.2v48.8l-.3-.1zM348.6 239.2l-.3 .4v48.3z"/>
<path d="M383.3 288h11.6l-.2-.1zM383.4 287.9h11.3l-11.4 .1zM383.1 288l.3-.1zM383.4 277.7v10.2l-.3 .1zM383.1 277.3v10.7l.3-10.3z"/>
<path d="M8.9 288h395.7l-.2-.1zM8.9 288l.2-.1h395.3zM8.9 239.4v48.6l.2-.1zM8.9 239.4l.2 .2v48.3z"/>
<path d="M394.9 288h9.7l-.2-.1zM394.9 288l.2-.1h9.3zM394.7 288l.4-.1zM395.1 277.7v10.2l-.4 .1zM394.7 277.3v10.7l.4-10.3z"/>
<path d="M9.1 287.9l401.8 .1-.2-.1zM9.1 287.9l401.8 .1h-402z"/>
<path d="M404.7 287.9l6.2 .1-.2-.1zM404.7 287.9l6.2 .1h-6.3z"/>
<path d="M404.6 288h6.3l-.2-.1zM404.7 287.9h6l-6.1 .1zM404.4 288l.3-.1zM404.7 205.3v82.6l-.3 .1zM404.4 205v83l.3-82.7z"/>
</g>
<path d="M58.7 107.9h3M59.8 110.7v.4M59.8 111.7v.4M59.8 109.4v.2M59.8 113.2v.2" fill="none" stroke="#fff" stroke-width=".21"/>
<g fill="#fff" stroke="#fff" stroke-width=".21">
<path d="M59.1 105.3h2.2l-2.6 2.6zM61.3 105.3l-2.6 2.6h3z"/>
<path d="M59.8 110.7h.1v.4zM59.8 110.7v.4h.1z"/>
<path d="M59.8 111.7h.1v.4zM59.8 111.7v.4h.1z"/>
<path d="M59.8 109.4h1v.2zM59.8 109.4v.2h1z"/>
<path d="M59.8 113.2h1v.2zM59.8 113.2v.2h1z"/>
</g>
<path d="M218.3 56.4h.5M218.6 54.4l1.3 2h.2M218.6 56.4v-2.3l1.5 2.3M219.9 54.1h.4M220.1 54.1v2.3" fill="none" stroke="#000" stroke-width=".25"/>
<g font-size="4.2">
<text x="181.1" y="80.8">FEEDER</text>
<text x="174.6" y="85.9">MANAGEMENT</text>
<text x="179.9" y="90.9">Scale 1:10</text>
<text x="116.8" y="163.4">NOTES</text>
<text x="116.8" y="183.4">FEEDERS</text>
<text x="164" y="183.4">EARTHING</text>
<text x="67.8" y="220.5">ANTENNA AND EARTHING</text>
<text x="77.9" y="225.5">ARRANGEMENT</text>
<text x="84.3" y="230.5">Scale 1:50</text>
<text x="287.3" y="252.5">COLDEAN</text>
<text x="351.4" y="254">THE MEADS</text>
<text x="287.3" y="262.5">GENERAL ARRANGEMENT</text>
<text x="351.2" y="259.1">COLDEAN</text>
<text x="287.3" y="267.5">SHEET 2 OF 3</text>
<text x="351.1" y="269.2">EAST SUSSEX</text>
<text x="351.1" y="264.1">BRIGHTON</text>
<text x="351.1" y="274.2">BN1 9BA</text>
<text x="351.6" y="285.7">140357</text>
<text x="385.6" y="285.7">200</text>
<text x="397.7" y="285.7">01</text>
</g>
<g font-size="3.5">
<text x="409" y="89.4" transform="rotate(-90 409 89.4)">ALL SCALES AS SHOWN WHEN PRINTED AT A3</text>
<text x="409" y="286.3" transform="rotate(-90 409 286.3)">ALL SCALES AS SHOWN WHEN PRINTED AT A3</text>
</g>
<g font-size="2.8">
<text x="271.1" y="266.3">BY</text>
<text x="276.4" y="266.3">DATE</text>
<text x="233.9" y="271.1">AM</text>
<text x="259" y="271.1">MP</text>
<text x="279.3" y="271.1">JBT</text>
<text x="230.4" y="276">10/10/18</text>
<text x="252.7" y="276">10/10/18</text>
<text x="272.6" y="276">10/10/18</text>
</g>
<g font-size="2.5">
<text x="194.7" y="262">01</text>
<text x="227.5" y="262">FIRST ISSUE</text>
<text x="193.3" y="266.2">REV</text>
<text x="232.6" y="266.2">REV</text>
<text x="192" y="275">WHEN PRINTED AT A3</text>
<text x="194.2" y="272">SCALE AS SHOWN</text>
<text x="193.3" y="280.3">ALL DIMENSIONS IN mm UNLESS OTHERWISE STATED.</text>
<text x="193.2" y="286.3">OTHER RELEVANT DRAWINGS.</text>
<text x="193.3" y="283.3">THIS DRAWING TO BE READ IN CONJUNCTION WITH</text>
</g>
<g font-size="2.1">
<text x="84" y="41.5">SHROUDED RFS 4L ANTENNA</text>
<text x="91.7" y="38.9">PROPOSED Tx</text>
<text x="89.8" y="44">@ 18.1m MEAN 40°</text>
<text x="145.9" y="54.7">DOUBLE CABLE</text>
<text x="155" y="57.3">STRAP</text>
<text x="63.1" y="67.6">BOND TO Tx ANTENNA STEELWORK</text>
<text x="63.1" y="70.6">EARTH BOND SYSTEM</text>
<text x="141.7" y="71.8">STAINLES STEEL M10</text>
<text x="147.6" y="74.3">SCREW DOWEL</text>
<text x="37.1" y="84.3">FACE C</text>
<text x="63.8" y="84.3">FACE A</text>
<text x="37" y="100.1">FACE C</text>
<text x="63.8" y="100.1">FACE A</text>
<text x="409.9" y="101" transform="rotate(-90 409.9 101)">10cm</text>
<text x="89.2" y="113.2">@ 10.0m MEAN 180°</text>
<text x="91.6" y="110.7">LOG PERIODIC</text>
<text x="91.6" y="108.1">PROPOSED Rx</text>
<text x="409.9" y="109.6" transform="rotate(-90 409.9 109.6)">9cm</text>
<text x="409.9" y="119.5" transform="rotate(-90 409.9 119.5)">8cm</text>
<text x="62.6" y="120.2">BOND TO Rx ANTENNA STEELWORK</text>
<text x="62.6" y="123.2">EARTH BOND SYSTEM</text>
<text x="409.9" y="129.3" transform="rotate(-90 409.9 129.3)">7cm</text>
<text x="409.9" y="139.1" transform="rotate(-90 409.9 139.1)">6cm</text>
<text x="409.9" y="148.9" transform="rotate(-90 409.9 148.9)">5cm</text>
<text x="64.5" y="150.3">EARTH BOND SYSTEM</text>
<text x="64.6" y="153.3">BOND TO FEEDERS</text>
<text x="64.5" y="157.5">BOND TO LATCHWAYS</text>
<text x="409.9" y="158.6" transform="rotate(-90 409.9 158.6)">4cm</text>
<text x="116.9" y="167.6">1. AS FAR AS IS PRACTICABLE ALL CUTTING SCARFING AND DRILLING TO BE</text>
<text x="123" y="170.1">DONE BEFORE CREOSOTING. WHERE THIS IS NOT POSSIBLE ALL CUT,</text>
<text x="123" y="172.7">DRILLED, AND SCARFED SURFACES TO BE COATED WITH A MIXTURE</text>
<text x="409.9" y="168.6" transform="rotate(-90 409.9 168.6)">3cm</text>
<text x="123" y="175.2">OF CREOSOTE AND TAR</text>
<text x="409.9" y="178.3" transform="rotate(-90 409.9 178.3)">2cm</text>
<text x="116.9" y="187.5">1. SUPPLY OF FEEDERS BY OTHERS</text>
<text x="123" y="190.1">LCF78-50</text>
<text x="134.6" y="190.1">TO Tx ANTENNA &amp;</text>
<text x="164.2" y="187.5">1. CONNECT EARTH BOND TO NEW</text>
<text x="170.2" y="190.1">EARTHING SYSTEM</text>
<text x="409.9" y="188.3" transform="rotate(-90 409.9 188.3)">1cm</text>
<text x="117.1" y="195.1">2. FEEDERS FIXED AT 1000mm CENTRES</text>
<text x="123" y="192.6">LDF12-50</text>
<text x="134.6" y="192.6">TO Rx ANTENNA</text>
<text x="164.3" y="197.7">3. CABLE OR TAPE TO BE FIXED TO POLE</text>
<text x="164.3" y="192.6">2. MAXIMUM VALUE FOR GROUND</text>
<text x="170.2" y="195.1">RESISTANCE TO BE 10 OHMS</text>
<text x="409.9" y="198" transform="rotate(-90 409.9 198)">0cm</text>
<text x="164.3" y="202.7">4. EARTHING SHOULD COMPLY WITH</text>
<text x="170.4" y="200.2">AT 1000mm CENTRES</text>
<text x="170.4" y="205.2">ARQIVA'S DOCUMENT BOS147</text>
<text x="287.3" y="243.9">TITLE</text>
<text x="351.2" y="243.9">SITE ADDRESS</text>
<text x="271.5" y="261.9">AM</text>
<text x="276" y="261.9">10/10/18</text>
<text x="220.8" y="271.1">DRAWN</text>
<text x="243.5" y="271.1">CHECKED</text>
<text x="265.9" y="271.1">APPROVED</text>
<text x="220.8" y="276">DATE</text>
<text x="243" y="276">DATE</text>
<text x="265.2" y="276">DATE</text>
<text x="352.1" y="281.6">ARQIVA REF.</text>
<text x="384.8" y="281.6">DRG No.</text>
<text x="397.5" y="281.6">REV</text>
</g>
</svg>
